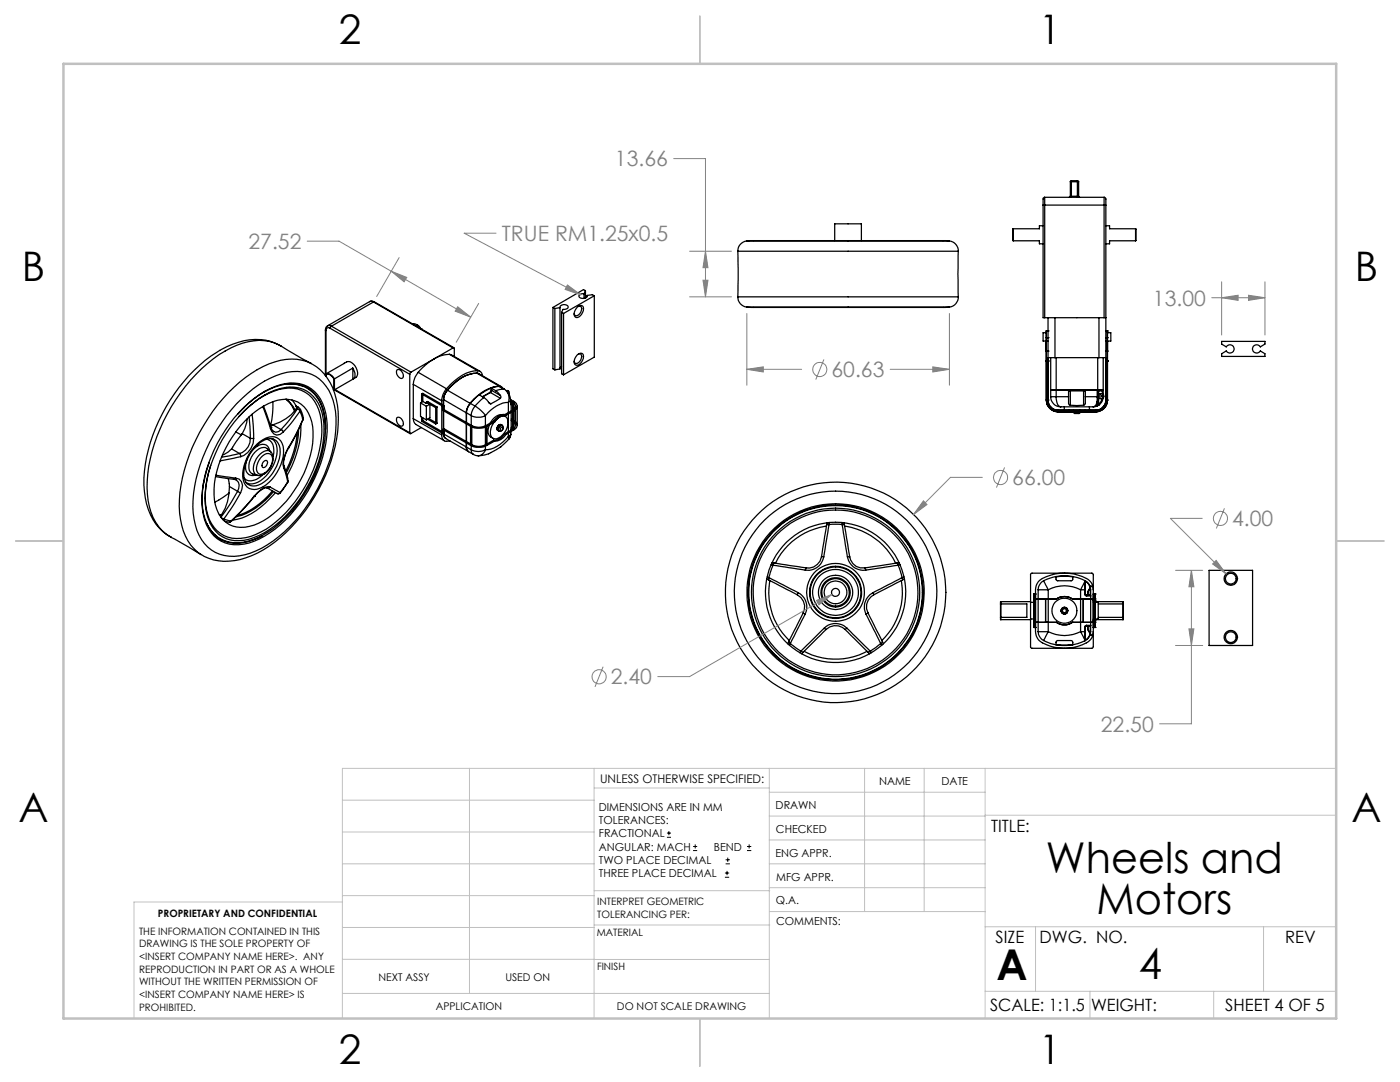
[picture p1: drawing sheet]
<svg xmlns="http://www.w3.org/2000/svg" width="279mm" height="216mm" viewBox="0 0 279 216" stroke-linecap="round" stroke-linejoin="round" font-family="sans-serif">
<g fill="none" stroke="#000" stroke-width=".25">
<path d="M208.5 39.4l-.3 .2v1.3M208.5 39.4v1.5M208.5 39.4h11.8M213.6 39.2h.2M213.6 39.2l-.2 .2M213.6 36.3h.2M213.6 36.3v2.9M213.8 39.2v.2M213.8 36.1v.2M213.8 36.1l-.2 .2M213.8 39.2h1.2M213.8 36.3h1.2"/>
<path d="M213.8 36.3v2.9M213.8 36.1h1.2M215 39.2v.2M215 39.2h.3M215 36.1v.2M215 36.3h.3M215 36.1l.3 .2M215 36.3v2.9M215.3 39.2l.2 .2M215.3 36.3v2.9M220.3 39.4v1.5M220.3 39.4l.4 .3v1.2"/>
<path d="M116.6 58.6a.77 .77 0 0 0-1.1 .6 1.06 1.06 0 0 0 1.7 0v-.3M116.6 58.6v.9M116.8 58l-.3-.2-6.2 3.5M116.8 58l-.2 .6M116.8 58v1.5M117.2 58.9l1-.1 .4 .2M117.2 58.9v.3M118.6 59l-6.1 3.5M118.6 59v12.3l-6.1 3.5M147.2 59.2a1.99 1.99 0 0 0 1.8 2.1M147.2 50.1v9.1M147.2 50.1h44"/>
<path d="M147.2 59.2h44M149 48.1a1.99 1.99 0 0 0-1.8 2M149 48.1h40.5M166.6 48v-3.3h5.3v3.3M189.5 48.1a2 2 0 0 1 1.7 2M191.2 59.2a2 2 0 0 1-1.7 2.1M191.2 50.1v9.1M202.2 45.6v2.4M202.2 48h5.2v.6h.8M208.2 40.9h.3M208.2 40.9v22.5h.3M208.2 45h-.8v.6h-5.2"/>
<path d="M208.5 40.9v22.5M208.5 40.9h11.8M220.3 40.9h.4M220.3 40.9v22.5M220.7 45h.7v.6h5.2M220.7 40.9v38.9M226.6 45.6v2.4M226.6 48h-5.2v.6h-.7M56.2 69.1a10.5 10.5 0 0 0-9.8-.4 26.1 26.1 0 0 0-11.6 9.9 32.1 32.1 0 0 0-6.1 18.2 12.7 12.7 0 0 0 3.9 9.4l1.5 1a9.2 9.2 0 0 1-4.5-7.3 29 29 0 0 1 3.8-17.4 31.4 31.4 0 0 1 12.7-13.1 11.3 11.3 0 0 1 8.6-1l1.4 .7 6 3.4M57 79.7a4.8 4.8 0 0 1 1.8 2.4M57.1 79.7a5.6 5.6 0 0 1 1.8 2.2M57.3 76.6a6.7 6.7 0 0 1 3 .4"/>
<path d="M58.3 79.8l.8 1.2M60.3 77a7 7 0 0 1 4.4 5.8 22.8 22.8 0 0 1-4 15.8 22.7 22.7 0 0 1-10.1 9.1 7.3 7.3 0 0 1-7.6-.9M62.1 72.5a10.6 10.6 0 0 1 5.2 8.4 28.8 28.8 0 0 1-4.5 18.1 28.8 28.8 0 0 1-12.6 11.9 10.6 10.6 0 0 1-10.1-.3M62.1 72.5a9.7 9.7 0 0 0-8.4 .1 29.9 29.9 0 0 0-13.9 13.7 30.7 30.7 0 0 0-4 16.1 10.6 10.6 0 0 0 4.3 8.3M64.9 65.9l.2 .1M64.9 65.9v9.1M65 74.6v.5M65.1 74.6a1.56 1.56 0 0 1 1.6 1M65.1 74.7a1.46 1.46 0 0 1 1.5 .9M65.1 74.6v.1M65.1 66v8.6M65.1 74.7v.4"/>
<path d="M65.4 65a.81 .81 0 0 0-.5 .9M65.4 65l.3-.1 .4 .2M65.9 65.5a.51 .51 0 0 0-.6-.1 .51 .51 0 0 0-.2 .6M65.9 65.5l15.9 9.2M66.1 65.1l-.2 .4M66.1 65.1l15.9 9.2M66.6 75.6h.1M66.6 77.8h.1M66.6 77.8h-.1M66.6 75.6v2.2M66.7 77.8l15.1 8.7M66.7 77.8h-.2"/>
<path d="M66.7 75.6v2.2M66.8 77.7l15 8.7M68.7 72.5a1.34 1.34 0 0 1 2.1 .5l.3 .4a1.4 1.4 0 0 1-.6 2.2M68.7 72.5h-.1M68.7 72.5l-3.6 2.1M70.4 73.4a1.62 1.62 0 0 1 0 2.3M70.4 75.7l-3.7 2.1M70.4 73.4l-3.7 2.2M70.4 73.4v2.3M73.8 60.2l.4-.1 .5 .1M73.8 60.2l.3-.1 .4 .2M73.8 60.2l-8.4 4.8"/>
<path d="M74.5 60.3l-8.4 4.8M74.5 60.3l15.9 9.1M74.7 60.2l-.2 .1M74.7 60.2l15.9 9.2M79.2 73.8a1.06 1.06 0 0 1 1.1 .5 1.06 1.06 0 0 1 0 1.2 1.2 1.2 0 0 1-1.1-1.7zM81.8 74.7v11.7M82 74.3l-.2 .4M82.3 64.6a1.63 1.63 0 0 1 1.7 1M82.5 76.7l5.7 3.3M82.5 76.7v6.8M83.2 64.8l.8 .8M83.5 74.3a4.1 4.1 0 0 0-1 2.4"/>
<path d="M83.5 74.3l5.6 3.3M84 65.6h.1M84.1 78.6l4.3 2.5M84.1 78.6v1.7M84.4 78.5l4.2 2.4M84.4 78.5l-.3 .1M84.4 78.5v1.6M86.6 71.6a12.3 12.3 0 0 0-3.1 2.7M86.6 71.6l-4.6 2.7M88.2 80v6.8M88.5 79.7v6.9M88.5 79.7l4.6 2.7"/>
<path d="M89.1 77.6a3.8 3.8 0 0 0-.9 2.4M89.3 77.9a3.1 3.1 0 0 0-.8 1.8M89.3 77.9l4.5 2.6M89.7 70.7a6.4 6.4 0 0 0-3.1 .9M89.7 70.7l6.1 3.4M89.7 70.7l5.6 3.3M90.4 69.4h.2l.1 .2v1.5M90.4 69.4l-3.8 2.2M95.2 74.5h.3l4.5 2.7M95.2 74.5a8 8 0 0 0-5.9 3.4M95.2 74.5l5.4 3.1M95.3 74a8.7 8.7 0 0 0-6.2 3.6"/>
<path d="M95.3 74a1.02 1.02 0 0 1 1 1M96.6 79.3l-1.8 1.7M96.6 79.3l.9 1M96.6 79.3l-1.1-.5-1.6 1.7M97.8 78.3h.1M97.8 78.3l-1.5 .9M97.9 78.3l2 1.2M97.9 78.3l-1.6 .9M98 77.8l-.2 .5M98 77.8v-.4l-1.2 .6-1.1 .8M98 77.8l.1 .1M98.1 77.9l-.2 .4"/>
<path d="M98.1 77.9l1.8 1M98.1 77.5v.4M98.1 77.5l.8 .5M98.9 78l1 .9M99.7 77.1a8.2 8.2 0 0 0-5.9 3.4M99.7 77.1l.5 .1 .1 .3M99.7 77.1h.1M99.7 77.1l-1.2 .2-.4 .2M99.8 77.2l.5 .2M99.9 79.5l-1.9 1.1M99.9 78.9l.1 .3-.1 .3M100.6 77.6l-1.7 .4"/>
<path d="M100.6 77.6l.6 .6M100.6 77.6h.1M101.2 78.2a2.64 2.64 0 0 1 .3 2.1M101.2 78.2a1.95 1.95 0 0 1 .6 1.8l-.3 .3M101.4 78h.1M101.4 78h-.4M101.4 78l.2 .2v.4M101.6 78.6h.1M101.6 78.6v.1M101.9 79.7l.6 .4M101.9 79.8v.8M110.3 61.3l.4 .3"/>
<path d="M110.3 61.3v12.3l.4 .2M110.7 61.6v12.2M111.8 61.4a.84 .84 0 0 1 .8-.6 .84 .84 0 0 1 .8 .6l-.4 .3h-.6l-.3 .6M111.8 61.4l-1.1 .2M111.8 61.4v12.2l-1.1 .2M112.1 73.1l-.3 .3M112.1 62.3l.4 .2M112.1 62.3v12.3l.4 .2M112.5 62.5v12.3M115.2 70.8a.73 .73 0 0 1 1.2 0 1.76 1.76 0 0 1-1.4 2.1 1.16 1.16 0 0 1 0-1.8zM115.2 61.3a.73 .73 0 0 1 1.2 0 1.76 1.76 0 0 1-1.4 2.1 1.16 1.16 0 0 1 0-1.8zM115.4 61.1h.3a.9 .9 0 0 1 0 1.5 .66 .66 0 0 1-1.1 .2v-.2"/>
<path d="M115.4 70.7l.3-.1a.9 .9 0 0 1 0 1.5 .66 .66 0 0 1-1.1 .2v-.2M149 61.3h40.5M208.5 63.4h11.8M208.8 79.8a2.41 2.41 0 0 0 2.4 2.4M208.8 66h.1M208.8 72h.1M208.8 79.8h.1M208.8 70.1h.1M208.8 67.4h.1M208.8 66.4h-.6v1.7h1M208.8 66v13.8M208.8 67.4h.4"/>
<path d="M208.8 72h.4M208.8 66h.4M208.8 70.1h.4M209.2 71.4h1.3M209.2 79.8a2.05 2.05 0 0 0 2 2M209.2 66h.1M209.2 72h.1M209.2 79.8h.1M209.2 70.1h.1M209.2 67.4h.1M209.2 63.4v16.4M209.7 79.2h1.1"/>
<path d="M209.7 79.2a1.99 1.99 0 0 0 2 2M209.7 77.8h1.1M209.7 71.4v6.4M209.7 77.8l.1 .1M210.5 71.4h8.8M210.5 63.4v8M210.8 79.2l.2 1.4 .3 .4 .4 .2M210.8 79.2h2.5M210.8 77.9h2.3M210.8 77.9h-1.1v1.3M210.8 77.8h8.3M210.8 71.4v6.4"/>
<path d="M210.8 77.9v1.3M210.8 77.8v.1M213.1 77.9l.2 .1M213.1 77.9h3.6M213.3 79.2v1.3l.3 .4M213.3 78h.3M213.3 78v1.2M213.6 77.9v.1M213.6 78h2.7M213.6 78v2.9M216.3 78h.3M216.3 77.9v.1"/>
<path d="M216.3 78v2.9M216.6 79.2v1.3l-.3 .4M216.6 79.2h2.4M216.6 78v1.2M216.7 77.9l-.1 .1M216.7 77.9h2.2M218.9 77.9h.1M219 79.2v.9M219 79.2h.1M219 77.9l.1 .1M219 77.9v1.3M219 77.9h1.1"/>
<path d="M219.1 79.2v.8M219.1 78h.2M219.1 77.8h1.1M219.1 71.4v6.4M219.1 78v1.2M219.1 77.8l-.1 .1M219.3 77.9v.1M219.3 78h.7M219.3 78v2.6M219.3 71.4h1.4M219.3 63.4v8M219.5 78.6h.5a.62 .62 0 0 1 0 1h-.5z"/>
<path d="M219.9 78.9l.1 .3zM220 78v.6l.2 .5M220 78.9v.3zM220 79.2h.1M220.1 77.9h.1M220.1 79.5l-.1 .6-.6 .7M220.2 77.9l-.2 .1M220.2 71.4v6.4M220.2 77.9v.7M220.2 77.8l-.1 .1M220.2 79.1l-.6 1.3-.3 .2M220.2 79.1h.1"/>
<path d="M220.3 63.4h.4M220.7 79.8a2.05 2.05 0 0 1-2 2M220.7 66h.1M220.7 72h.1M220.7 79.8h.1M220.7 70.1h.1M220.7 67.4h.1M220.7 67.4h.3M220.7 72h.3M220.7 66h.3M220.7 70.1h.3M221 79.8a2.35 2.35 0 0 1-2.3 2.4"/>
<path d="M221 66h.1M221 72h.1M221 79.8h.1M221 70.1h.1M221 67.4h.1M221 66.4h.7v1.7h-1M221 66v13.8M243.8 68.1h8.6v.6l-.9 .5a.85 .85 0 0 0-1.3-.2 .85 .85 0 0 0 0 1.3 .85 .85 0 0 0 1.3-.3l.9 .6v.5h-8.6v-.5l.9-.6a.85 .85 0 0 0 1.3 .3 .85 .85 0 0 0 0-1.3 .85 .85 0 0 0-1.3 .2l-.9-.5zM40.6 96.3a12.6 12.6 0 0 0 1.6 9.7 6.6 6.6 0 0 0 7.4 2.1l2.8-1.2M41.7 92.3l-1 4.1M43 95.1l3.7 .5M43.1 94.8l3.9 .6"/>
<path d="M45.5 95.5l.3 1.6M45.7 98.4l-2.8 1.8M45.8 97.1a10 10 0 0 1-1.7 5.8M45.8 97.1l1.6 .9M46.2 89.6l-.6 .6-1.2 .6M46.2 89.6l1.6 .9M46.7 95.6l.4 .2a1.03 1.03 0 0 1 .6 1l-.3 1.2M46.7 95.6h.1M47 95.4a1.59 1.59 0 0 1 1.3 2.3l-.3 .6M47 95.4l-.3 .2M47.1 86.2l1.1 .6M47.2 80.5a20.4 20.4 0 0 1 10.1-6.2 7.5 7.5 0 0 1 9.2 5.5 22.5 22.5 0 0 1-1.7 14.9 30.6 30.6 0 0 1-12.6 14.7 10.2 10.2 0 0 1-9.2 .8 8.6 8.6 0 0 1-4.3-6.6 25.6 25.6 0 0 1 3.1-15.3l1.6-2.8a30.9 30.9 0 0 1 3.8-5z"/>
<path d="M47.4 98l.6 .3M47.4 98l-1.6 2.7-1.7 2.5 .6 .3M47.7 83.1a15.1 15.1 0 0 1 9.9-5.7 6.2 6.2 0 0 1 6.3 5.3 20.4 20.4 0 0 1-2.6 13.7 23.4 23.4 0 0 1-9.2 9.8 8.2 8.2 0 0 1-7.4 .7 7.5 7.5 0 0 1-3.7-6.3 19.2 19.2 0 0 1 1.1-7.7M47.8 90.5l.2 .6M47.8 90.5l-3.6 .8M48 98.3l-1.6 2.7-1.7 2.5M48 91.1l-4.1 .9M48.3 86.5l-2.1 3.1M48.3 86.5l1.7 1M48.6 81.4a15.6 15.6 0 0 1 9.3-5 6.6 6.6 0 0 1 6.8 5 19.2 19.2 0 0 1-1.3 12.6 27.3 27.3 0 0 1-10.6 13 9.5 9.5 0 0 1-7.9 1.3 7.4 7.4 0 0 1-4.5-6.7 24.5 24.5 0 0 1 4.5-15.7l1.8-2.4zM48.6 81.4a15.3 15.3 0 0 1 9.1-4.8 6.6 6.6 0 0 1 7 5.9l.3 3.2M48.7 81.4l-1.2 1.2"/>
<path d="M48.7 82a15.2 15.2 0 0 1 8.5-4.7 6.2 6.2 0 0 1 7.1 5.1 21 21 0 0 1-3.1 15 21.9 21.9 0 0 1-10.5 9.8 6.5 6.5 0 0 1-8.2-1.8 10.8 10.8 0 0 1-1.5-7.2 27.2 27.2 0 0 1 7.7-16.2zM49.3 83.6l-.4 1.9-.6 1M49.3 91.6l-.1 .4a2.05 2.05 0 0 0 .9 2.9l.9-.1M49.7 83.2l.3 4.3M49.8 83.1a11.6 11.6 0 0 1 7.3-3.4 5.3 5.3 0 0 1 5.1 4.5 18.7 18.7 0 0 1-3.5 13.7 16.4 16.4 0 0 1-8.9 7.1 5.3 5.3 0 0 1-6.8-4.3 18.9 18.9 0 0 1 3.5-13.7 20.6 20.6 0 0 1 3.3-3.9zM50 87.5h.6M50 87.5a3 3 0 0 1-2.2 3M50.3 82.7l.3 4.8M50.3 89.9l.2-.2a2.4 2.4 0 0 1 2.6-.9l.6 .6 .1 .6M50.6 87.5a3.8 3.8 0 0 1-2.6 3.6M50.7 99l-2.8 3.2-1.8 1.7M50.7 99l.1 .1"/>
<path d="M50.8 99.1l-2.4 2.7-2.2 2.2M50.8 99.1h.1M50.8 89.4a3.9 3.9 0 0 1 3.7-1.8 2.64 2.64 0 0 1 1.4 3.2 7.6 7.6 0 0 1-4.8 6.1 2.04 2.04 0 0 1-2.5-2.3 8.6 8.6 0 0 1 2.2-5.2zM51.3 88.6a3.8 3.8 0 0 1 4-1.3 2.99 2.99 0 0 1 1.3 3.1 8.5 8.5 0 0 1-5.3 7.2 2.33 2.33 0 0 1-2.9-2.5 9.1 9.1 0 0 1 2.9-6.5zM52 91.3a1.45 1.45 0 0 1 2.1-.6 2.88 2.88 0 0 1-1.3 3.7 1 1 0 0 1-1.3 .1 1 1 0 0 1-.3-1.2l.3-1zM52.4 94.8l-.2 .1a3 3 0 0 1-3 .9l-.5-.4M52.4 81.1l1.6 4.4M52.6 81l1.5 4.3M52.6 92.1l.6-.2a.92 .92 0 0 1-.8 1.4l-.1-.7zM53.2 87.6a1.92 1.92 0 0 1 1.4 2.1l-.1 1.4M53.3 97.4a3.1 3.1 0 0 0-2.5 1.7M53.9 97.2l2 1.1"/>
<path d="M53.9 97.2a2.54 2.54 0 0 0-2.5 1l-.7 .8M53.9 97.2l-.3 .2-.3-.1 2 1.2M54 85.5a1.42 1.42 0 0 0 1 1.2 1.42 1.42 0 0 0 1.6-.5M54 90.1a2.81 2.81 0 0 1-.3 3.6 2.31 2.31 0 0 1-2.4 1.1M54 90.1a1.59 1.59 0 0 0-2.1 .5 3.5 3.5 0 0 0-1.1 3.8l.5 .4M54 90.1a1.63 1.63 0 0 0-2.7-.2 3.9 3.9 0 0 0-1.4 4.3l.5 .4 .9 .2M54.1 85.3l.5 .8M54.1 85.3h.1M54.1 85.3l-.1 .2M54.1 87.5a2.47 2.47 0 0 1 1.2 2.5 7.7 7.7 0 0 1-4.4 6.4 1.97 1.97 0 0 1-1.9-.2M54.4 98a14.6 14.6 0 0 1-7 4.9M54.5 80.2a18.2 18.2 0 0 1-.5 4.7"/>
<path d="M54.5 84.8l-.6 .1M54.5 84.8l1.6 .9M54.6 98.1a13.9 13.9 0 0 1-7.5 5M55 98.3a14.2 14.2 0 0 1-8.6 5.5M55.9 98.3l-.4 .2h-.2M55.9 98.3l.1 .1M56 98.4l-.4 .1h-.3M56.1 85.7l.5 .5M56.1 85.7l-.5 .4-.6 .2-.4-.2M56.6 93.3l.8 2.9M56.7 93l.5 1.6 .3 1.3M56.7 93l-.1 .3"/>
<path d="M57.4 96.2l-1.5 2.1M57.4 96.3l-1.4 2.1M57.4 96.2v.1M57.5 95.9l-.1 .4M57.5 95.9l-.1 .3M57.6 89.3a7.7 7.7 0 0 0-1.1 3.4l.1 .6M57.6 89.3v.1M57.6 89.4a5.3 5.3 0 0 0-.9 3.6M59.1 81.1a.56 .56 0 0 1-.2 .8 9.2 9.2 0 0 1-4.4 2.9M59.1 81.1l.1 .1M59.1 81v.1M59.1 81l.3 .2"/>
<path d="M59.3 86.3a19.7 19.7 0 0 1-2.3 7.6M59.3 81.6l-1.4 2.1-1.8 2M59.3 81.6l.6 .4M59.4 81.2l-.1 .4M59.4 81.2l.6 .5M59.6 85.7a18.8 18.8 0 0 1-2.5 8.6M59.9 82l-1.6 2.1-1.7 2.1M59.9 82l.5 1.7M60 81.7l.5 1.7M60 81.7l-.1 .3M60 84.7a19.5 19.5 0 0 1-2.7 10.2M60.4 83.8l-1.3 3-1.5 2.6"/>
<path d="M60.4 83.7l-1.3 2.8-1.5 2.8M60.4 83.7v.1M60.5 83.4l-.1 .4M60.5 83.4l-.1 .3M79.2 83.4a1.06 1.06 0 0 1 1.1 .4 1.06 1.06 0 0 1 0 1.2 1.17 1.17 0 0 1-1.1-1.6zM82.5 83.5l.2 .8 .3 .4 5.7 3.2M82.5 83.5l5.7 3.3M83.9 80.4l1.2 .7M83.9 80.4v2.7l1.2 .7M84.1 85.3l-2.1 1.2-.2-.1M84.1 83.3v.8M84.1 84.1l4.3 2.4"/>
<path d="M84.4 80.1l-.5 .3M84.4 80.1l.7 .4M84.4 83.4v.5M84.4 83.9l-.3 .2M84.4 83.9l4.2 2.5M85.1 80.3v.2M85.1 81.1v2.7M85.1 80.3l1.9 1.1M85.3 80.4l.5 .2M85.3 80.4l-.2 .1M85.3 80.1l1.9 1.1M85.3 80.1l-.2 .2"/>
<path d="M85.3 80.1v.3M85.3 83.6l1.7 1M85.5 83.5l1.7 1M85.8 80.6v2.8l-.7 .4M85.8 80.6l-.7 .5M87 81.4v3.2M87.2 81.2v3.3M87.2 81.2l-.2 .2M87.2 84.5l-.2 .1M88.2 86.8a1.06 1.06 0 0 0 .9 1.3l.8-.1M88.4 81.9l5.5 3.2M88.4 85.7l5.5 3.2"/>
<path d="M88.4 81.1v.8M88.4 85.7v.8M88.5 86.6l.2 .6 .2 .3 4.6 2.6-.3-.3-.1-.6M88.5 86.6l4.6 2.6M88.6 81.7l5.6 3.2M88.6 85.5l5.6 3.2M88.6 80.9l-.2 .2M88.6 80.9v.8M88.6 85.5v.9M88.6 81.7l-.2 .2M88.6 85.5l-.2 .2M88.6 86.4l-.2 .1"/>
<path d="M93.1 82.4v6.8M93.1 82.4h.1M93.1 89.2h.1M93.1 89.2l.2 .8 1.2 .7M93.1 82.4l1 .5M93.1 89.2l1 .5M93.8 80.5a3.3 3.3 0 0 0-.7 1.9M93.8 80.5h.1M93.9 80.5a3.1 3.1 0 0 0-.8 1.9M93.9 80.5l.9 .5M93.9 85.1a3.7 3.7 0 0 0 3.3 0M93.9 88.9a3.7 3.7 0 0 0 3.3 0"/>
<path d="M93.9 85.1v3.8M94.1 82.9a3.3 3.3 0 0 0 2.8 0M94.1 89.7a3 3 0 0 0 2.8 0M94.1 89.7l.1 .6 .3 .4M94.1 82.9v6.8M94.2 84.9a3 3 0 0 0 2.8 0M94.2 88.7a3 3 0 0 0 2.8 0M94.2 84.9v3.8M94.5 90.7l.9 .2M94.8 81l1.2 .9 .9 1M94.8 81a3.1 3.1 0 0 0-.7 1.9M96.9 89.7l-.6 .9-.9 .3"/>
<path d="M96.9 82.9v6.8M97 84.9v3.8M97.2 85.1v3.8M97.5 80.3l.5 .3M98.5 84l-1.5 .9M98.5 84l.2 .2M98.5 87.8l-1.5 .9M98.5 87.8l.2 .2M98.7 84a1.83 1.83 0 0 1 2.3-.8 2.83 2.83 0 0 1-.7 3.5 1.47 1.47 0 0 1-2.2 .6 2.77 2.77 0 0 1 .6-3.3zM98.7 84.2l-1.5 .9M98.7 88l-1.5 .9M99.3 85.9l.2 .1"/>
<path d="M100 85.3l.2-.1a.38 .38 0 0 1 .1 .5 .38 .38 0 0 1-.5 .1zM100 84.7l.2 .1M100 84.8a.65 .65 0 0 0-.7 .3 .65 .65 0 0 0 .1 .8M100.3 84.9a.66 .66 0 0 1 .1 .8 .66 .66 0 0 1-.8 .3M100.3 84.9a.64 .64 0 0 0-1 .2 .64 .64 0 0 0 .3 .9M100.3 84.9a.74 .74 0 0 0-.7 1.1M100.3 84.9l-.1-.1a.7 .7 0 0 0-.7 .5 .7 .7 0 0 0 .2 .7M100.8 82.7a2.55 2.55 0 0 0-2.3 1.3M100.8 86.5a2.55 2.55 0 0 1-2.3 1.3M100.8 82.7l.2 .2M100.8 86.5l.2 .2M100.9 83.1a1.53 1.53 0 0 0-2.3 .3 3.2 3.2 0 0 0-.9 3.6l.7 .5"/>
<path d="M101 82.9a2.55 2.55 0 0 0-2.3 1.3M101 86.7a2.55 2.55 0 0 1-2.3 1.3M101.5 80.3a6.4 6.4 0 0 0-4.6 2.6M101.5 87.1a6.4 6.4 0 0 1-4.6 2.6M101.5 87.1l.1 .5M101.5 80.3v6.8M101.6 87.6l-1.7 1.6a7.7 7.7 0 0 1-4.5 1.7M101.8 87.2l-.2 .4M101.9 80.6h.1M101.9 86.7l-.1 .5M101.9 86.7l-.4 .4M101.9 80.6l.1 .1"/>
<path d="M101.9 80.5l.1 .2M101.9 85.9v.8M101.9 80.1l.1 .1M101.9 80l.4 .2M102 80.2v.5M102 83.9a.92 .92 0 0 1 .8 .8 .92 .92 0 0 1-.5 1M102 83.6a1.67 1.67 0 0 1 1.2 1.2 1.09 1.09 0 0 1-.7 1M102 80.5l-.1 5.5M102.3 80.2a.87 .87 0 0 1 .6 .8 .87 .87 0 0 1-.6 .8l-1.5 .9M102.3 80.2v5.5M102.3 85.7l-1.5 .8M102.5 80.1a1 1 0 0 1 .7 .9 1 1 0 0 1-.7 1l-1.5 .9"/>
<path d="M102.5 80.1v5.7M102.5 85.8l-1.5 .9M102.9 81v3.8M103.2 81v3.8M211.2 82.2h.1M211.2 81.8h.1M211.2 82.2h2.1M211.2 81.8h2.1M211.7 81.2h6.5M212.4 81.2v.6h5v-.6M213.3 82.2h3.2M213.3 81.8h3.2"/>
<path d="M213.3 81.8v.4M213.6 80.9h2.7M214.2 81.8v.4M214.3 82.3l.2 .2h.9l.1-.2M214.3 82.3h1.2M214.3 81.8v.5M215.5 81.8v.5M215.6 81.8v.4M216.5 82.2h2.2M216.5 81.8h2.2M216.5 81.8v.4M218.7 81.8h.1"/>
<path d="M218.7 82.2h.1M219 80.1a1.08 1.08 0 0 1-.8 1.1M219 80.1v.9M219 81l-.8 .2M219.1 80l-.1 .1M219.1 80.9l-.1 .1M219.1 80v.9M219.3 80.6l-.2 .3M219.3 80.6l.1 .2M219.4 80.8l-.4 .2M34.1 107.2l6 3.5M41.3 104.5a6.4 6.4 0 0 0 1.6 2.2"/>
<path d="M43.8 102.7l.3 .1M43.8 102.8l.3 .1M44.7 103.5l1.4 .4M44.7 103.5l-.2 .1M44.8 104l1 .2M45.9 104.2h-.1M46.1 103.9l.1 .1M46.1 103.9l-.3 .3M46.2 104l-.3 .2M153 115.5l.4 .2M153.1 115.1l.4 .2M153.4 115.7l5.7 3"/>
<path d="M153.5 115.3l5.8 3M153.5 115.3l-.1 .4M153.6 115.9a13.4 13.4 0 0 0 3.9 11.9M153.9 112.7l.4 .1M154.1 112.3l.4 .1M154.3 112.8l-.8 2.5M154.3 112.8l6.4 1M154.5 112.4l6.4 .9M154.5 112.4l-.2 .4M159.1 118.7a2.69 2.69 0 0 1 1.2 3.6M159.3 118.3a3.2 3.2 0 0 1 1.4 4.3M159.3 118.3l-.2 .4"/>
<path d="M160.9 113.3l-.2 .5M163.9 111.1a2.7 2.7 0 0 1-3 2.2M163.9 111.1h.5M164.4 111.1a3.2 3.2 0 0 1-3.7 2.7M164.9 105a13.4 13.4 0 0 0-10.1 7.4M165 104.8l-1.1 6.3M165.1 104.3l-.1 .5M165.5 104.7l-1.1 6.4M165.5 104.7h2.6M165.5 104.7l-.5 .1M165.5 104.2v.5M168 104.2l.1 .5"/>
<path d="M168.1 104.7l1 6.4M168.1 104.7l.4 .1M168.5 104.3v.5M168.5 104.8l1.1 6.3M168.6 105a13.5 13.5 0 0 1 10.2 7.4M169.1 111.1a3.2 3.2 0 0 0 3.7 2.7M169.1 111.1h.5M169.6 111.1a2.63 2.63 0 0 0 3 2.2M172.6 113.3l.2 .5M174.2 118.3a3.3 3.3 0 0 0-1.4 4.3M174.2 118.3l.1 .4M174.3 118.7a2.67 2.67 0 0 0-1.1 3.6"/>
<path d="M179 112.4l-6.4 .9M179 112.4l.2 .4M179.2 112.8l-6.4 1M179.2 112.8l.8 2.5M179.5 112.3l-.5 .1M179.6 112.7l-.4 .1M179.9 115.9a13.4 13.4 0 0 1-3.9 11.9M180 115.3l-5.8 3M180 115.3l.1 .4M180.1 115.7l-5.8 3M180.4 115.1l-.4 .2M180.5 115.5l-.4 .2"/>
<path d="M205.7 114.5l.2-.1h12.2l.1 .2v14.5l-.1 .2-12.2 .1-.2-.2zM206.3 119.5h2.4M206.3 119.5h.1M206.3 118.5h.1M206.3 119.8h.1M206.3 119.5h.4M206.3 118.5v6.7M206.3 118.5h.4M206.3 119.8h.4M206.7 119.5h2M206.7 119.5h.1M206.7 118.5h.1"/>
<path d="M207.2 117.7h2M207.2 117.7v8.3M208.3 115.9l.9 1.8M208.3 115.9a2.13 2.13 0 0 0-1.1 1.8M208.7 119.5v4.7M208.7 119.5h2.1M209.2 117.7a6.8 6.8 0 0 1 6.5 0M209.2 117.7v8.3M210.7 115l-2.4 .9M210.7 115a.54 .54 0 0 0 .4 .9h2.8l.2-.3v-.6M210.7 115.1l1.2-.1 2.2 .1M210.7 115l1.2-.1 2.2 .1"/>
<path d="M210.8 119.5a2.86 2.86 0 0 1 3.2 0M210.8 119.5h.1M214 119.5h.1M214 119.5h2.2M214.1 115l2.4 .9M215.7 117.7h.8M215.7 117.7v8.3M216.2 119.5h2.3M216.2 119.5h2M216.2 119.5v4.7M216.5 116.1l-.8 1.6M216.5 116.1v1.6"/>
<path d="M216.5 118.6l.4 .3M216.5 118.6h.1M216.5 117.7h.1M216.5 116.1l.1 .1M216.5 117.7v.9M216.5 115.9v.2M216.5 115.9l.1 .3M216.5 115.9h.1M216.5 116l.7 .5 .4 .7M216.6 118.6l.1 .1M216.6 116.2v1.5M216.6 115.9l.8 .7 .2 .6"/>
<path d="M216.6 115.9h.1M216.6 117.7v.9M216.7 118.7l1 .2h-.8M216.7 118.7l.2 .2M217.5 117.4l.2-.5-.2 .5M217.5 117.4l-.4 .7v.6M217.5 117.4h.1M217.6 117.3v.4M217.6 117.7v1.1M217.6 117.7h.1M217.6 117.3l.1 .4M217.7 117.7v8.3"/>
<path d="M218.2 117.7a2.68 2.68 0 0 0-2.2-2.7 8.8 8.8 0 0 0-8.8 1.1l-.3 .6-.2 1v8.3a2.78 2.78 0 0 0 2.2 2.7 8.7 8.7 0 0 0 8.7-1.1l.4-.6 .2-1M218.2 119.5h.1M218.2 118.5h.1M218.2 119.5h.3M218.2 118.5h.3M218.2 119.8h.3M218.5 119.5h.1M218.5 118.5h.1M218.5 119.8h.1M218.5 118.5v6.7M241.3 113.8h8.7v15h-8.7zM157.4 128l.3 .4"/>
<path d="M157.4 128l-.2 .4M157.7 128.4l2.1 1.5M157.7 128.4l-.1 .3M159.8 129.9l.5 .2M159.8 129.9l-.2 .3M160.3 122.3l.4 .3M160.3 122.3l-2.9 5.7M160.3 130.1l-.3 .4M160.5 130a13.4 13.4 0 0 0 12.5 0M160.7 122.6l-3 5.8M164.5 125.3a3.2 3.2 0 0 1 4.5 0M164.5 125.3l-4.7 4.6"/>
<path d="M164.5 125.3l.4 .3M164.9 125.6a2.68 2.68 0 0 1 3.7 0M164.9 125.6l-4.6 4.5M168.6 125.6l4.6 4.5M169 125.3l4.7 4.6M169 125.3l-.4 .3M172.8 122.6l3 5.8M173.2 122.3l-.4 .3M173.2 122.3l2.9 5.7M173.2 130.1l.3 .4M173.7 129.9l-.5 .2M173.7 129.9l.2 .3"/>
<path d="M175.8 128.4l-2.1 1.5M175.8 128.4l.2 .3M176.1 128l-.3 .4M176.1 128l.2 .4M199.7 123.2v.4M199.7 123.2h.1M199.7 120.5v2.7M199.7 120.1v.4M199.7 120.5h5.2v2.7h-5.2M199.7 120.5h.1M199.7 123.6h6M199.7 120.1h6"/>
<path d="M205.7 120.2h1M205.7 123.5h1M206.3 124.2h2.4M206.3 124.2h.1M206.3 125.2h.1M206.3 123.9h.1M206.3 124.2h.4M206.3 125.2h.4M206.3 123.9h.4M206.7 124.2h2M206.7 124.2h.1M206.7 125.2h.1"/>
<path d="M207.2 126a2.13 2.13 0 0 0 1.1 1.8M207.2 126h2M208.3 127.8l1.2 .5 1.2 .4M208.7 124.2h2.1M209.2 126l-.9 1.8M209.2 126a7.1 7.1 0 0 0 6.5 0M210.7 128.7a.54 .54 0 0 1 .4-.9h2.6l.3 .2 .1 .7M210.7 128.7l1.2 .1 2.2-.1M210.7 128.6l1.2 .1 2.2-.1M210.8 124.2a2.86 2.86 0 0 0 3.2 0M210.8 124.2h.1M214 124.2h.1"/>
<path d="M214 124.2h2.2M215.7 126l.8 1.6M215.7 126h.8M216.2 124.2h2.3M216.2 124.2h2M216.5 127.6v.2M216.5 126v1.6M216.5 125.1h.1M216.5 126h.1M216.5 125.1v.9M216.5 127.8l-2.4 .9M216.6 126v1.5"/>
<path d="M216.6 127.5l-.1 .1M216.6 127.5l-.1 .3M216.6 125.1v.9M216.6 127.8h.1M216.6 127.8h-.1M216.7 125l-.1 .1M216.9 124.8h.8l-1 .2M216.9 124.8h-.3l-.1 .3M216.9 124.8l-.2 .2M217.1 125v.6l.4 .7M217.5 126.3l.2 .5-.2-.5M217.5 126.3h.1"/>
<path d="M217.6 126.5l-.4 .7-.7 .5M217.6 126v.4M217.6 126.5l-.2 .6-.8 .7M217.6 124.9v1.1M217.6 126h.1M217.7 126l-.1 .5M218.2 124.2h.1M218.2 125.2h.1M218.2 123.6h5.9M218.2 120.1h5.9M218.2 120.2h1v3.3h-1M218.2 124.2h.3"/>
<path d="M218.2 125.2h.3M218.2 123.9h.3M218.5 124.2h.1M218.5 125.2h.1M218.5 123.9h.1M219.2 120.5h4.9M219.2 123.2h4.9M224.1 120.1l.1 .4M224.1 120.5h.1M224.1 120.1v.4M224.1 123.2v.4M224.1 120.5v2.7"/>
<path d="M224.2 123.2l-.1 .4M224.2 123.2h-.1M224.2 120.5v2.7"/>
<circle cx="166.7" cy="118.2" r="5.1"/>
<circle cx="166.7" cy="118.2" r="3.4"/>
<circle cx="166.7" cy="118.2" r="2.27"/>
<circle cx="166.7" cy="118.2" r=".8"/>
<circle cx="166.7" cy="118.2" r="17.3"/>
<circle cx="166.8" cy="118.2" r="2.94"/>
<circle cx="166.8" cy="118.2" r="5.2"/>
<circle cx="166.8" cy="118.2" r="17.7"/>
<circle cx="166.8" cy="118.2" r="20.2"/>
<circle cx="166.8" cy="118.2" r="16.4"/>
<circle cx="166.8" cy="118.2" r="14"/>
<circle cx="166.8" cy="118.2" r="17.4"/>
<circle cx="166.8" cy="118.2" r="5.8"/>
<circle cx="166.8" cy="118.2" r="16.8"/>
<circle cx="166.8" cy="118.2" r="2.73"/>
<circle cx="166.8" cy="118.2" r="22"/>
<circle cx="166.8" cy="118.2" r="4.6"/>
<circle cx="245.6" cy="115.5" r="1.07"/>
<circle cx="245.6" cy="115.5" r="1.34"/>
<circle cx="212.4" cy="121.8" r=".66"/>
<circle cx="212.4" cy="121.9" r="2.49"/>
<circle cx="212.4" cy="121.9" r=".39"/>
<circle cx="212.4" cy="121.8" r=".63"/>
<circle cx="245.6" cy="127.1" r="1.07"/>
<circle cx="245.6" cy="127.1" r="1.33"/>
</g>
<g fill="none" stroke="#808080" stroke-width=".2">
<path d="M134.4 31.6h6.4v27.6M61.3 48.1h6.4l26.2 15.2M78.1 54.1l3.1 1.3-.6 .8zM79.7 51.4l-4.5 7.8M99 46.5h-6.4l23.3 12.3M113.2 56.9l2.7 1.9-3.1-1.1zM137.6 50.1h8.4M137.6 59.2h8.4M140.3 55.9h1l-.5 3.3zM140.8 50.1l.5 3.3h-1zM241.8 59.4h10.6M243.8 59.4l3.3-.5v1z"/>
<path d="M243.8 56.2v10.7M249.2 58.9l3.2 .5-3.2 .5zM252.4 56.2v10.7M91.3 61.2l2.6 2.1-3.1-1.2zM95.5 60.5l-4.4 7.8M149 73.7l3.3-.5v1zM149 62.5v14.4M149 73.7h11M164.4 71.7l-1.6 4M177.7 73.7h11.8M186.2 73.2l3.3 .5-3.3 .5zM189.5 62.5v14.4"/>
<path d="M184.3 99.9l.7 .8-2.7 2zM196 95.2h-6.3l-7.4 7.5M200.5 93.3l-1.6 4M162.9 119.8l3.2-1.2-2.7 2.1zM166.1 118.6l-28.5 16.4h-6.3M234.6 113.8h5.4M237.8 113.8l.5 3.3h-1zM237.8 113.8v30.6h-6.4M239.9 103.4h-6.3l11.1 11.1M242 112.5l.7-.7 2 2.7zM244.4 101.4l-1.7 4M120.4 133l-1.7 4.1"/>
<path d="M234.6 128.8h5.4M237.3 125.5h1l-.5 3.3z"/>
<circle cx="163.6" cy="73.7" r="1.42"/>
<circle cx="199.7" cy="95.3" r="1.41"/>
<circle cx="243.6" cy="103.4" r="1.4"/>
<circle cx="119.6" cy="135.1" r="1.41"/>
</g>
<g fill="none" stroke="#000" stroke-width=".2">
<path d="M133.1 167.1h.8M133.1 166.2h.8M133.5 165.8v.9M138.3 169.7h.8M138.3 168.9h.8M138.7 168.5v.8M144.7 175h.8M144.7 174.2h.8M144.8 172.4h.9M144.8 171.6h.9M145.1 173.8v.8M145.2 171.1v.9"/>
<path d="M149.1 169.7h.8M149.1 168.9h.8M149.5 168.5v.8"/>
</g>
<g fill="none" stroke="#c0c0c0" stroke-width=".2">
<path d="M68.3 159.7h50.3M93.7 153.3v44.9M118.6 153.3v49.9M118.6 157.2h34.9M153.5 153.3v49.9M153.5 158.1h43.1M172.5 153.3v28.6M184.4 153.3v28.6M196.6 153.3v49.9M266.7 153.3h-198.4v49.9M68.3 178.7h50.3M68.3 172.4h50.3"/>
<path d="M68.3 166h50.3M68.3 180h-41.6v23.2M118.6 177.7h35M153.5 167.6h43.1M153.5 162.8h43.1M153.5 172.4h43.1M153.5 177.1h43.1M196.6 162.7h70.1M68.3 198.2h85.2M68.3 191.4l85.2 .1M68.3 185.1h50.3M118.6 184.6h35"/>
<path d="M153.6 181.9h43M196.6 197.8h70.1M196.6 184.9h70.1M206.7 184.9v12.9M217.5 197.8v5.4M242.2 197.8v5.4M252.2 184.9v12.9"/>
</g>
<path d="M139.7 3.2v9.5M3.1 107.9h9.6M266.7 107.9h9.5M139.7 203.2v9.6" fill="none" stroke="#c0c0c0" stroke-width=".25"/>
<path d="M12.7 12.7h254v190.5h-254z" fill="none" stroke="#c0c0c0" stroke-width=".5"/>
<path d="M242.7 111.8l-.7 .7 2.7 2zM237.8 113.8l.5 3.3h-1zM237.3 125.5h1l-.5 3.3zM184.3 99.9l-2 2.8 2.7-2zM162.9 119.8l.5 .9 2.7-2.1zM113.2 56.9l-.4 .8 3.1 1.1zM91.3 61.2l2.6 2.1-3.1-1.2zM78.1 54.1l3.1 1.3-.6 .8zM249.2 58.9l3.2 .5-3.2 .5zM243.8 59.4l3.3-.5v1zM149 73.7l3.3-.5v1zM186.2 73.2l3.3 .5-3.3 .5zM140.8 50.1l.5 3.3h-1zM140.3 55.9h1l-.5 3.3z" fill="#808080"/>
<g font-size="8.5">
<text x="208.7" y="174.2">Wheels and</text>
<text x="218.8" y="182.3">Motors</text>
<text x="198.9" y="195.5">A</text>
<text x="227.3" y="195.4">4</text>
</g>
<g font-size="8.1">
<text x="67.6" y="8.9">2</text>
<text x="207.3" y="8.9">1</text>
<text x="4.4" y="56.2">B</text>
<text x="270.4" y="56.2">B</text>
<text x="3.7" y="164.1">A</text>
<text x="269.7" y="164.1">A</text>
<text x="67.6" y="212.4">2</text>
<text x="207.3" y="212.4">1</text>
</g>
<g font-size="4.2" fill="#808080">
<text x="122.7" y="33.2">13.66</text>
<text x="49.6" y="49.7">27.52</text>
<text x="100.2" y="48.1">TRUE RM1.25x0.5</text>
<text x="230.1" y="61">13.00</text>
<text x="166" y="75.3">60.63</text>
<text x="202" y="96.8">66.00</text>
<text x="245.9" y="105">4.00</text>
<text x="121.9" y="136.6">2.40</text>
<text x="219.7" y="146">22.50</text>
</g>
<g font-size="3.4">
<text x="197.8" y="166">TITLE:</text>
<text x="198.7" y="188.1">SIZE</text>
<text x="207.5" y="188.1">DWG. NO.</text>
<text x="256.5" y="188.2">REV</text>
<text x="197.6" y="201.8">SCALE: 1:1.5</text>
<text x="217.7" y="201.8">WEIGHT:</text>
<text x="244.5" y="201.7">SHEET 4 OF 5</text>
</g>
<text font-size="2.4" x="119.8" y="156.2">UNLESS OTHERWISE SPECIFIED:</text>
<g font-size="2.2">
<text x="119.5" y="161.8">DIMENSIONS ARE IN MM</text>
<text x="154.8" y="161.4">DRAWN</text>
<text x="175.4" y="156.6">NAME</text>
<text x="187.9" y="156.7">DATE</text>
<text x="119.5" y="164.4">TOLERANCES:</text>
<text x="119.5" y="167.1">FRACTIONAL</text>
<text x="154.9" y="166.3">CHECKED</text>
<text x="119.5" y="169.7">ANGULAR: MACH</text>
<text x="119.5" y="172.4">TWO PLACE DECIMAL</text>
<text x="142.5" y="169.7">BEND</text>
<text x="154.8" y="170.9">ENG APPR.</text>
<text x="119.5" y="175">THREE PLACE DECIMAL</text>
<text x="154.9" y="175.7">MFG APPR.</text>
<text x="154.9" y="180.4">Q.A.</text>
<text x="154.9" y="184.6">COMMENTS:</text>
</g>
<g font-size="2.1">
<text x="75.5" y="195.7">NEXT ASSY</text>
<text x="100.9" y="195.7">USED ON</text>
<text x="86.9" y="201.5">APPLICATION</text>
<text x="123.1" y="201.6">DO NOT SCALE DRAWING</text>
</g>
<g font-size="2">
<text x="31.5" y="182.9">PROPRIETARY AND CONFIDENTIAL</text>
<text x="119.2" y="180.6">INTERPRET GEOMETRIC</text>
<text x="119.2" y="183.1">TOLERANCING PER:</text>
<text x="27.8" y="186.5">THE INFORMATION CONTAINED IN THIS</text>
<text x="27.8" y="189">DRAWING IS THE SOLE PROPERTY OF</text>
<text x="27.8" y="191.6">&lt;INSERT COMPANY NAME HERE&gt;. ANY</text>
<text x="119.1" y="186.7">MATERIAL</text>
<text x="27.8" y="194.1">REPRODUCTION IN PART OR AS A WHOLE</text>
<text x="27.8" y="196.6">WITHOUT THE WRITTEN PERMISSION OF</text>
<text x="119.1" y="193.5">FINISH</text>
<text x="27.8" y="199.1">&lt;INSERT COMPANY NAME HERE&gt; IS</text>
<text x="27.8" y="201.7">PROHIBITED.</text>
</g>
</svg>
